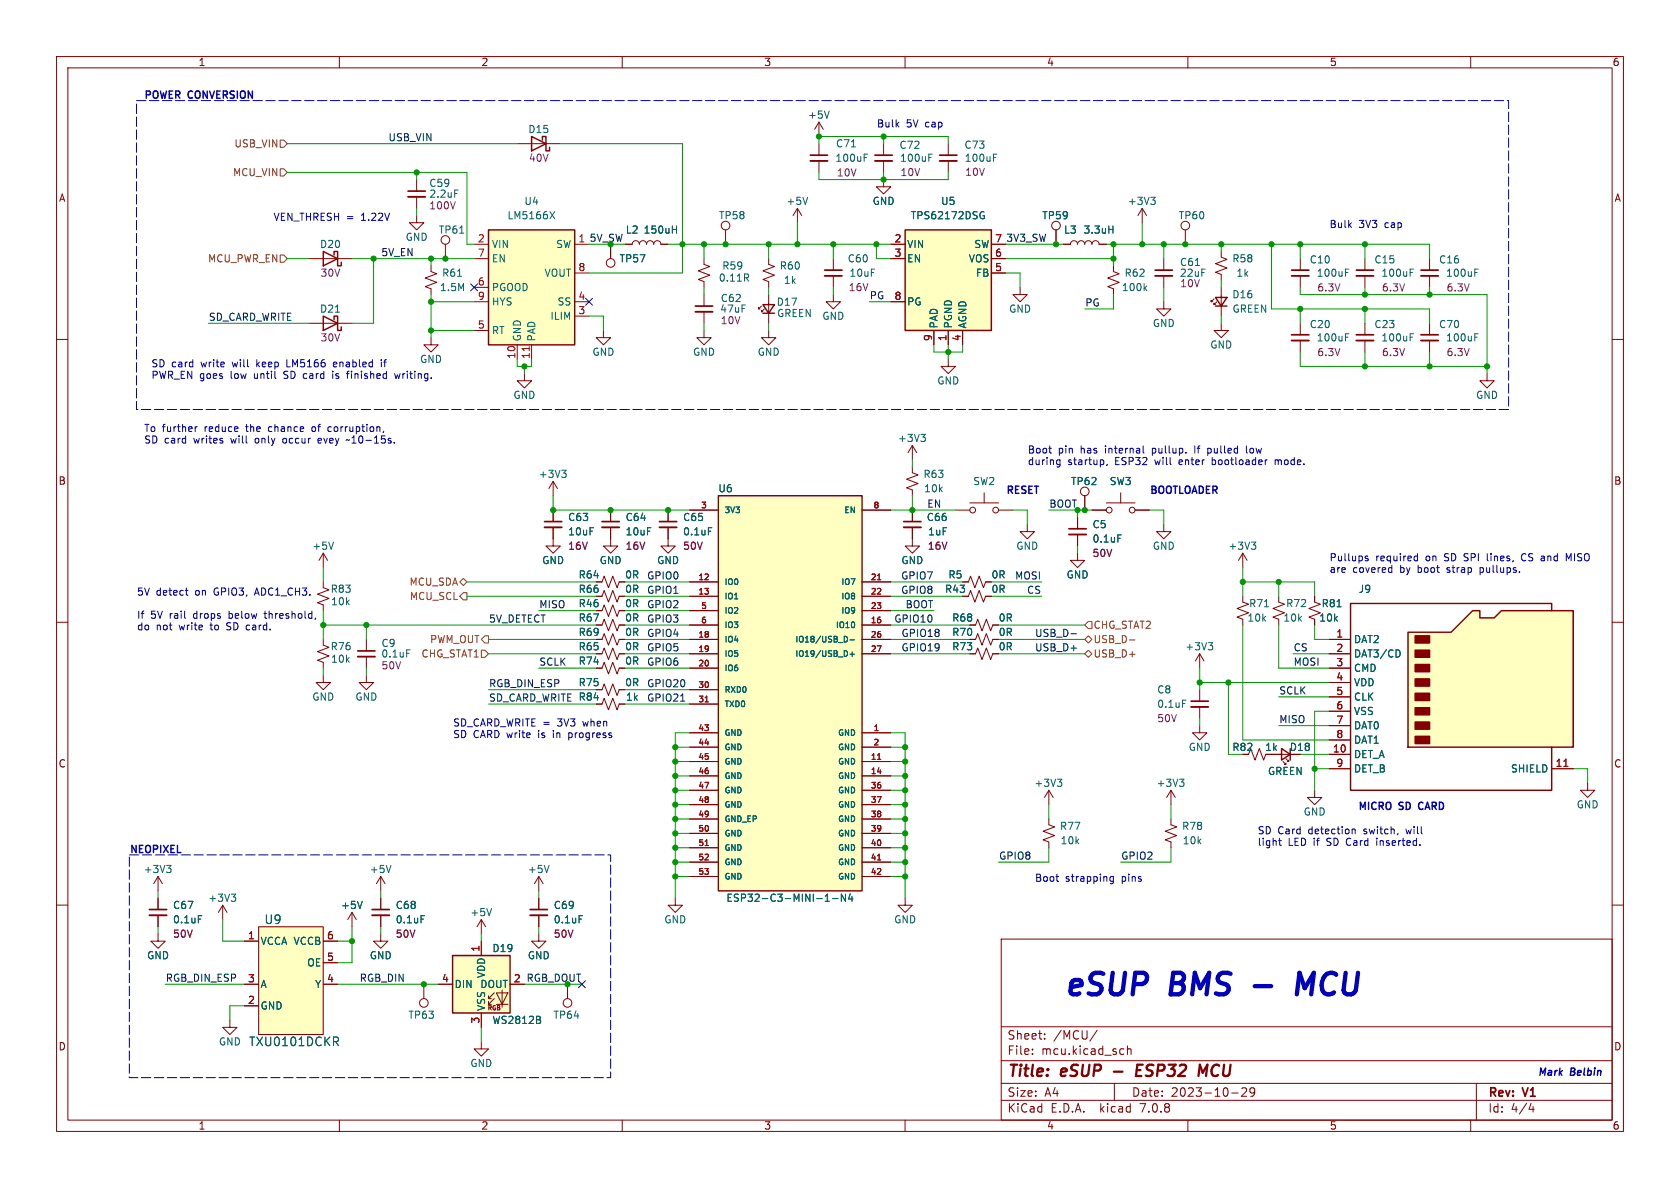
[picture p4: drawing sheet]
<svg xmlns="http://www.w3.org/2000/svg" width="297mm" height="210mm" viewBox="0 0 297 210" stroke-linecap="round" stroke-linejoin="round" font-family="sans-serif">
<g fill="none" stroke="#840000" stroke-width=".18">
<path d="M10 10h277v190h-277zM12 12h273v186h-273zM60 10v2M110 10v2M160 10v2M210 10v2M260 10v2M73.7 38.1v1.3h1.2l-1.2 1.2-1.3-1.2h1.3M73.7 31.8v2M73.7 34.8v2M91.4 25.4h7.7M144.8 25.4v2"/>
<path d="M144.8 28.4v2.1M156.2 31.8v1.2h1.3l-1.3 1.3-1.3-1.3h1.3M156.2 25.4v2M156.2 28.4v2.1M201.9 36.8l-.7 1.3M201.9 36.8v2.6M201.9 36.8l.8 1.3M10 60h2M54.6 45.7h7.6M54.6 57.2h7.6M76.2 59.7v1.3h1.3l-1.3 1.2-1.3-1.2h1.3M76.2 47v1l1 .4-2 .7 2 .8-2 .8 1 .4v1"/>
<path d="M78.7 43.2v2.5M83.8 43.2h2.6M83.8 53.3h2.6M83.8 58.4h2.6M83.8 50.8h2.6M83.8 45.7h2.6M101.6 43.2h2.5M101.6 55.9h2.5M101.6 53.3h2.5M101.6 48.3h2.5M106.7 58.4v1.3h1.2l-1.2 1.3-1.3-1.3h1.3M107.9 43.2v2.5"/>
<path d="M110.5 43.2h1.3a.64 .64 0 0 1 .6-.7 .64 .64 0 0 1 .6 .7 .64 .64 0 0 1 .7-.7 .64 .64 0 0 1 .6 .7 .64 .64 0 0 1 .6-.7 .64 .64 0 0 1 .7 .7 .64 .64 0 0 1 .6-.7 .64 .64 0 0 1 .6 .7h1.3M147.3 45.7v2.1M147.3 48.8v2M157.5 43.2h2.5M157.5 53.3h2.5M157.5 45.7h2.5M165.1 58.4v2.6M167.6 58.4v2.6M170.2 58.4v2.6M175.3 43.2h2.5M175.3 45.7h2.5M175.3 48.3h2.5"/>
<path d="M180.3 50.8v1.3h1.3l-1.3 1.2-1.2-1.2h1.2M186.7 40.6v2.6M196.8 47v1l1.1 .4-2.1 .7 2.1 .8-2.1 .8 1 .4v1M205.7 53.3v1.3h1.3l-1.3 1.3-1.2-1.3h1.2M205.7 45.7v2.1M205.7 48.8v2M209.5 40.6v2.6M214.6 52.8l-.5 .5v-.2v.2h.3M215.1 53.3l-.5 .5v-.2v.2h.3M215.9 57.2v1.2h1.3l-1.3 1.3-1.3-1.3h1.3M215.9 44.5v1l1 .3-2 .8 2 .8-2 .7 1 .4v1M215.9 50.8v5.1"/>
<path d="M229.9 45.7v2.1M229.9 48.8v2M229.9 57.2v2M241.3 45.7v2.1M241.3 48.8v2M241.3 57.2v2M252.7 45.7v2.1M252.7 48.8v2M252.7 57.2v2M285 60h2M91.4 61v2.5M92.7 66v1.3h1.3l-1.3 1.3-1.3-1.3h1.3"/>
<path d="M94 61v2.5M161.3 78.7l-.8 1.3M161.3 78.7v2.6M161.3 78.7l.8 1.3M167.6 63.5v1.3h1.3l-1.3 1.2-1.2-1.2h1.2M229.9 60.2v2M241.3 60.2v2M252.7 60.2v2M262.9 66v1.3h1.3l-1.3 1.3-1.3-1.3h1.3M57.1 97.8v2.5M57.1 97.8l-.7 1.3M57.1 97.8l.8 1.3"/>
<path d="M97.8 93.2v3.3h1.3l-1.3 1.3-1.3-1.3h1.3M97.8 85.1l-.8 1.3M97.8 85.1v2.5M97.8 90.2v2M97.8 85.1l.8 1.3M107.9 93.2v3.3h1.3l-1.3 1.3-1.2-1.3h1.2M107.9 90.2v2M118.1 93.2v3.3h1.3l-1.3 1.3-1.3-1.3h1.3M118.1 90.2v2M121.9 90.2h5.1M152.4 90.2h5.1M161.3 82.6v1l1 .3-2 .8 2 .8-2 .7 1 .4v1"/>
<path d="M161.3 93.2v3.3h1.3l-1.3 1.3-1.3-1.3h1.3M161.3 90.2v2M168.9 90.2h2.5M171.4 88.9h5.1M174 87.1v1.8M176.5 90.2h2.6M181.6 92.7v1.3h1.3l-1.3 1.3-1.3-1.3h1.3M190.5 97.8v1.3h1.3l-1.3 1.2-1.3-1.2h1.3M190.5 91.4v2.1M190.5 94.5v2M191.8 87.6v2.6M193 90.2h2.6"/>
<path d="M195.6 88.9h5.1M198.1 87.1v1.8M200.7 90.2h2.5M205.7 92.7v1.3h1.3l-1.3 1.3-1.2-1.3h1.2M219.7 97.8l-.8 1.3M219.7 97.8v2.5M219.7 97.8l.8 1.3M10 110h2M57.1 102.9v1l1.1 .4-2.1 .7 2.1 .8-2.1 .8 1 .3v1.1M57.1 119.4v1.3h1.3l-1.3 1.2-1.2-1.2h1.2M57.1 113v1l1.1 .4-2.1 .8 2.1 .8-2.1 .7 1 .4v1M64.8 119.4v1.3h1.2l-1.2 1.2-1.3-1.2h1.3"/>
<path d="M64.8 113v2.1M64.8 116.1v2M105.4 113h1l.4-1 .8 2 .7-2 .8 2 .4-1h1M105.4 118.1h1l.4-1 .8 2 .7-2 .8 2 .4-1h1M105.4 115.6h1l.4-1 .8 2 .7-2 .8 2 .4-1h1M105.4 108h1l.4-1.1 .8 2.1 .7-2.1 .8 2.1 .4-1h1M105.4 110.5h1l.4-1 .8 2 .7-2 .8 2 .4-1h1M105.4 102.9h1l.4-1 .8 2 .7-2 .8 2 .4-1h1M105.4 105.4h1l.4-1 .8 2 .7-2 .8 2 .4-1h1M121.9 113h5.1M121.9 118.1h5.1M121.9 115.6h5.1"/>
<path d="M121.9 108h5.1M121.9 110.5h5.1M121.9 102.9h5.1M121.9 105.4h5.1M152.4 113h5.1M152.4 115.6h5.1M152.4 108h5.1M152.4 110.5h5.1M152.4 102.9h5.1M152.4 105.4h5.1M170.2 102.9h1l.4-1 .7 2 .8-2 .8 2 .3-1h1.1M170.2 105.4h1l.4-1 .7 2 .8-2 .8 2 .3-1h1.1"/>
<path d="M171.4 110.5h1.1l.3-1 .8 2 .8-2 .7 2 .4-1h1M171.4 113h1.1l.3-1 .8 2 .8-2 .7 2 .4-1h1M171.4 115.6h1.1l.3-1 .8 2 .8-2 .7 2 .4-1h1M212.1 115.6l-.8 1.2M212.1 115.6v2.5M212.1 115.6l.8 1.2M219.7 105.4v1l1 .4-2 .8 2 .7-2 .8 1 .4v1M226.1 105.4v1l1 .4-2.1 .8 2.1 .7-2.1 .8 1.1 .4v1M285 110h2M105.4 124.5h1l.4-1.1 .8 2.1 .7-2.1 .8 2.1 .4-1h1M105.4 121.9h1l.4-1 .8 2 .7-2 .8 2 .4-1h1M121.9 124.5h5.1"/>
<path d="M121.9 121.9h5.1M121.9 129.5h5.1M121.9 134.6h5.1M121.9 137.2h5.1M121.9 132.1h5.1M121.9 139.7h5.1M152.4 129.5h5.1M152.4 134.6h5.1M152.4 137.2h5.1M152.4 132.1h5.1M152.4 139.7h5.1M212.1 121.9v2.1"/>
<path d="M212.1 125v2M224.8 133.4h3.3M226.8 134.6l.5 .5h-.2h.2v-.2M227.3 134.1l.5 .5h-.2h.2v-.2M232.4 139.7v1.3h1.3l-1.3 1.2-1.3-1.2h1.3M280.7 138.4v1.3h1.2l-1.2 1.3-1.3-1.3h1.3M10 160h2M27.9 154.9l-.7 1.3M27.9 154.9v2.6M27.9 158.8v2M27.9 154.9l.8 1.3M67.3 154.9v2.6"/>
<path d="M67.3 158.8v2M67.3 154.9l-.8 1.3M67.3 154.9l.8 1.3M95.2 154.9l-.7 1.3M95.2 154.9v2.6M95.2 158.8v2M95.2 154.9l.8 1.3M119.4 158.8v1.2h1.2l-1.2 1.3-1.3-1.3h1.3M121.9 142.2h5.1M121.9 144.8h5.1M121.9 147.3h5.1M121.9 149.9h5.1"/>
<path d="M121.9 152.4h5.1M121.9 154.9h5.1M152.4 142.2h5.1M152.4 144.8h5.1M152.4 147.3h5.1M152.4 149.9h5.1M152.4 152.4h5.1M152.4 154.9h5.1M285 160h2M27.9 165.1v1.3h1.3l-1.3 1.2-1.2-1.2h1.2M27.9 161.8v2M39.4 160l-.8 1.3"/>
<path d="M39.4 160v2.6M39.4 160l.7 1.3M43.2 166.4h2.5M43.2 177.8h2.5M43.2 174h2.5M45.7 163.8h11.4v19.1h-11.4zM57.1 166.4h2.6M57.1 174h2.6M57.1 170.2h2.6M62.2 161.3l-.7 1.3M62.2 161.3v2.5M62.2 161.3l.8 1.3"/>
<path d="M67.3 165.1v1.3h1.3l-1.3 1.2-1.3-1.2h1.3M67.3 161.8v2M74.9 174v2.5M77.5 174h2.5M85.1 162.6l-.8 1.2M85.1 162.6v2.5M85.1 166.4v2.5M85.1 179.1v2.5M85.1 162.6l.8 1.2M86.4 177.5h.5M86.4 176.5h.5M87.4 176.5l-1 1v-.5"/>
<path d="M87.4 175.5l-1 1v-.5M87.8 175.5h2l-1 2zM87.8 177.5h2M88.8 175v3.1M90.2 174h2.5M95.2 165.1v1.3h1.3l-1.3 1.2-1.2-1.2h1.2M95.2 161.8v2M100.3 174v2.5M177 166h108v32h-108zM40.6 180.3v1.3h1.3l-1.3 1.3-1.2-1.3h1.2M60 198v2M85.1 184.2v1.2h1.3l-1.3 1.3-1.3-1.3h1.3"/>
<path d="M110 198v2M160 198v2M177 194.5h108M177 191.5h108M177 187.5h108M177 181.5h108M182.5 186.3v.1M182.5 185.5v.1M184.7 183.6v.1M184.7 182.8v.1M194 182.1l-1.3 2M197 191.5v3"/>
<path d="M198.2 185.4l.5 .1M198.7 186.3l-.5 .1M199.3 185.5l.2-.1 .4 .1 .1 .9M199.3 184.9v1.5M210 198v2M217.7 193.2h1.2M219.5 192.4l.6-.1 .2 .1 .1 .3-.9 1.1h.9M221.8 192.9l-.3 .3h-.3l-.2-.3 .1-.5 .4-.1 .2 .1a.99 .99 0 0 1-.3 1.4h-.3M260 198v2M261 191.5v6.5M270.7 195l-.4 1.1h.9M271 195.6v1"/>
<circle cx="186.7" cy="39.9" r=".76"/>
<circle cx="209.5" cy="39.9" r=".76"/>
<circle cx="78.7" cy="42.4" r=".76"/>
<circle cx="107.9" cy="46.5" r=".76"/>
<circle cx="172" cy="90.2" r=".51"/>
<circle cx="176" cy="90.2" r=".51"/>
<circle cx="191.8" cy="86.9" r=".76"/>
<circle cx="196.1" cy="90.2" r=".51"/>
<circle cx="200.2" cy="90.2" r=".51"/>
<circle cx="74.9" cy="177.3" r=".76"/>
<circle cx="100.3" cy="177.3" r=".76"/>
</g>
<path d="M196.9 189.4h1.5M201 189.2h.6M202 188.2h-.9l-.3 2h1M212.1 188.2l.5 1.4 .9-1.4-.3 2" fill="none" stroke="#840000" stroke-width=".4"/>
<g fill="none" stroke="#006464" stroke-width=".18">
<path d="M80.4 33.6h.6M97.2 37.4l.9 1.3M98.1 37.4l-.9 1.3M119.6 39.9v1.3M150.5 26h.7M152.8 27.9h.4M152.8 27.2h.6M164.2 27.9h.4M164.2 27.2h.6M173.5 37.5h.5M173.8 38.1h.2v.5l-.2 .1-.3-.1M203.4 34.9h.8l-.4 .5"/>
<path d="M204 35.4l.2 .2v.3l-.2 .2M59.3 55.2h.7M80.9 48.8h.7M81.3 41.2h.7M118.9 40.6h.7M202.4 50.9l.3 .5M202.7 50.5l-.4 .5M211.3 46.9h.8M237.9 48.2h.4M237.9 47.6h.6M237.9 59.6h.4M237.9 59h.6"/>
<path d="M249.3 48.2h.4M249.3 47.6h.6M249.3 59.6h.4M249.3 59h.6M260.7 48.2h.4M260.7 47.6h.6M260.7 59.6h.4M260.7 59h.6M162.8 76.8h.8l-.4 .5M163.3 77.3l.3 .2v.3l-.3 .2M59 95.8l-.5 1.3M99.3 83.1h.8l-.4 .5"/>
<path d="M99.8 83.6l.3 .3v.3l-.3 .2M125.2 93.3h.6M197.6 94.6h.6M221.2 95.8h.8l-.4 .5M221.8 96.3l.2 .3v.3l-.2 .2M71.9 114.9h.6M149.5 112.5a.55 .55 0 0 1 .3 .5 .55 .55 0 0 1-.3 .5M150.3 113.1h.7M150.3 115.6h.7M150.7 115.3v.7M213.6 113.6h.8l-.4 .5M214.1 114.1l.3 .2v.3l-.3 .3"/>
<path d="M223.5 107.3h.8M209.1 123.8h.6M29.5 153h.7l-.4 .5M30 153.5l.2 .2v.3l-.2 .2M40.9 158.1h.8l-.5 .4M41.4 158.5l.3 .3v.3l-.3 .2M64 159.3l-.4 1.3M69.1 153l-.4 1.2M97.1 153l-.5 1.2M145.9 159.3h.7M145.9 158.4l.4-.3v1.2M147.2 158.8h.9"/>
<path d="M149.5 158.1v1.2l-.8-1.2v1.2M150.3 158l-.3 .9h.8M150.6 158.5v.8M35.1 161.9h.6M74.4 161.9h.6M86.9 160.6l-.4 1.3M95.5 179.8v.3M102.4 161.9h.6M59.3 184.1l.5 .7M59.5 183.3l.3 .3v.4l-.3 .1M95.5 180.3l.1 .2-.1 .4"/>
</g>
<g fill="none" stroke="#840000" stroke-width=".33">
<path d="M72.1 34.8h3.1M143.3 28.4h3M154.7 28.4h3M145.8 48.8h3M204.2 48.8h3.1M228.3 48.8h3.1M239.8 48.8h3M251.2 48.8h3.1M228.3 60.2h3.1M239.8 60.2h3M251.2 60.2h3.1M96.3 93.2h3"/>
<path d="M106.4 93.2h3.1M116.6 93.2h3M159.8 93.2h3M189 94.5h3M63.2 116.1h3.1M210.6 125h3M26.4 161.8h3.1M65.8 161.8h3M93.7 161.8h3.1"/>
</g>
<g fill="none" stroke="#840000" stroke-width=".3">
<path d="M72.1 33.8h3.1M143.3 27.4h3M154.7 27.4h3M145.8 47.8h3M204.2 47.8h3.1M228.3 47.8h3.1M228.3 59.2h3.1M239.8 47.8h3M239.8 59.2h3M251.2 47.8h3.1M251.2 59.2h3.1M96.3 92.2h3"/>
<path d="M106.4 92.2h3.1M116.6 92.2h3M159.8 92.2h3M189 93.5h3M63.2 115.1h3.1M210.6 124h3M26.4 160.8h3.1M65.8 160.8h3M93.7 160.8h3.1"/>
</g>
<g fill="#ffffc2" stroke="#ffffc2" stroke-width=".18">
<path d="M45.7 163.8h11.4v19.1h-11.4z"/>
<path d="M86.4 40.6h15.2v20.4h-15.2z"/>
<path d="M127 87.6h25.4v69.9h-25.4z"/>
<path d="M80 168.9h10.2v10.2h-10.2z"/>
<path d="M160 40.6h15.3v17.8h-15.3z"/>
</g>
<g fill="none" stroke="#840000" stroke-width=".25">
<path d="M94 24.1l2.5 1.3-2.5 1.3zM95.9 24.8v-.7h.6v2.6h.7v-.7M57.1 44.5l2.6 1.2-2.6 1.3zM57.1 55.9l2.6 1.3-2.6 1.2zM59.1 45.1v-.6h.6v2.5h.6v-.6M59.1 56.5v-.6h.6v2.5h.6v-.6M86.4 40.6h15.2v20.4h-15.2zM160 40.6h15.3v17.8h-15.3zM214.9 52.6h2l-1 1.5zM214.9 54.1h2M127 87.6h25.4v69.9h-25.4zM226.6 132.3l1.5 1.1-1.5 1z"/>
<path d="M228.1 132.3v2.1M80 168.9h10.2v10.2h-10.2z"/>
</g>
<path d="M93.6 61.3v.7M155.1 102.5h.6M124.7 124.1h.5M155.1 134.2h.6M124.7 149.5h.5M155.1 152h.6" fill="none" stroke="#a90000" stroke-width=".18"/>
<path d="M248.9 111.8h7.6l3.8-3.8h1.3v1.2h2.6l1.2-1.2h12.7v24.1h-29.2z" fill="#ffffc2"/>
<g fill="#840000" stroke="#840000" stroke-width=".25">
<path d="M250.2 130.2h2.5v1.2h-2.5z"/>
<path d="M250.2 127.6h2.5v1.3h-2.5z"/>
<path d="M250.2 125.1h2.5v1.3h-2.5z"/>
<path d="M250.2 122.6h2.5v1.2h-2.5z"/>
<path d="M250.2 120h2.5v1.3h-2.5z"/>
<path d="M250.2 117.5h2.5v1.2h-2.5z"/>
<path d="M250.2 114.9h2.5v1.3h-2.5z"/>
<path d="M250.2 112.4h2.5v1.3h-2.5z"/>
</g>
<path d="M134.9 53.8h2l-1 1.6zM134.9 55.4h2M248.9 111.8h7.6l3.8-3.8h1.3v1.2h2.6l1.2-1.2h12.7v24.1h-29.2zM274.3 108v-1.3h-35.5v33h35.5v-7.6" fill="none" stroke="#840000" stroke-width=".25"/>
<g fill="none" stroke="#840000" stroke-width=".18">
<path d="M141 36.8l-.8 1.3M141 36.8v2.6M141 36.8l.7 1.3M144.8 21.6l-.8 1.3M144.8 21.6v2.5M144.8 21.6l.7 1.3M167.6 25.4v2M167.6 28.4v2.1M107.9 43.2v2.5M110.5 43.2h1.3M116.8 43.2h1.3M124.5 58.4v1.3h1.2l-1.2 1.3-1.3-1.3h1.3"/>
<path d="M124.5 45.7v1l1 .4-2.1 .8 2.1 .7-2.1 .8 1.1 .4v1M124.5 52.1v2M124.5 55.1v2.1M128.3 40.6v2.6M134.6 54.1l-.5 .5v-.2v.2h.3M135.1 54.6l-.5 .5v-.2v.2h.3M135.9 45.7v1l1 .4-2 .8 2 .7-2 .8 1 .4v1M135.9 58.4v1.3h1.3l-1.3 1.3-1.3-1.3h1.3M135.9 52.1v5.1M147.3 52.1v1.2h1.3l-1.3 1.3-1.3-1.3h1.3M157.5 43.2h2.5M157.5 45.7h2.5"/>
<path d="M157.5 53.3h2.5M165.1 58.4v2.6M167.6 58.4v2.6M170.2 58.4v2.6M175.3 43.2h2.5M175.3 45.7h2.5M175.3 48.3h2.5M186.7 40.6v2.6M188 43.2h1.2a.64 .64 0 0 1 .7-.7 .64 .64 0 0 1 .6 .7 .64 .64 0 0 1 .6-.7 .64 .64 0 0 1 .7 .7 .64 .64 0 0 1 .6-.7 .64 .64 0 0 1 .6 .7 .64 .64 0 0 1 .7-.7 .64 .64 0 0 1 .6 .7h1.3M97.8 90.2v2M97.8 93.2v2.1M107.9 90.2v2"/>
<path d="M107.9 93.2v2.1M118.1 90.2v2M118.1 93.2v2.1M121.9 90.2h5.1M152.4 90.2h5.1M161.3 90.2v2M161.3 93.2v2.1M190.5 91.4v2.1M190.5 94.5v2M191.8 87.6v2.6M193 90.2h2.6M200.7 90.2h2.5"/>
<path d="M105.4 113h1M105.4 115.6h1M105.4 118.1h1M105.4 108h1M105.4 110.5h1M105.4 102.9h1M105.4 105.4h1M109.5 113h1M109.5 115.6h1M109.5 118.1h1M109.5 108h1M109.5 110.5h1"/>
<path d="M109.5 102.9h1M109.5 105.4h1M121.9 113h5.1M121.9 115.6h5.1M121.9 118.1h5.1M121.9 108h5.1M121.9 110.5h5.1M121.9 102.9h5.1M121.9 105.4h5.1M152.4 113h5.1M152.4 115.6h5.1M152.4 108h5.1"/>
<path d="M152.4 110.5h5.1M152.4 102.9h5.1M152.4 105.4h5.1M170.2 102.9h1M170.2 105.4h1M171.4 113h1.1M171.4 115.6h1.1M171.4 110.5h1.1M174.2 102.9h1.1M174.2 105.4h1.1M175.5 113h1M175.5 115.6h1"/>
<path d="M175.5 110.5h1M232.4 105.4v1l1 .4-2 .8 2 .7-2 .8 1 .4v1M234.9 113h3.9M234.9 115.6h3.9M234.9 118.1h3.9M105.4 124.5h1M105.4 121.9h1M109.5 124.5h1M109.5 121.9h1M121.9 124.5h5.1M121.9 121.9h5.1M121.9 129.5h5.1"/>
<path d="M121.9 134.6h5.1M121.9 137.2h5.1M121.9 132.1h5.1M121.9 139.7h5.1M152.4 129.5h5.1M152.4 134.6h5.1M152.4 137.2h5.1M152.4 132.1h5.1M152.4 139.7h5.1M185.4 139.7v2.5M185.4 139.7l-.7 1.3M185.4 139.7l.8 1.3"/>
<path d="M207 139.7v2.5M207 139.7l-.8 1.3M207 139.7l.8 1.3M212.1 128.3v1.2h1.3l-1.3 1.3-1.3-1.3h1.3M220.7 133.4l.4-1.1 .8 2.1 .7-2.1 .8 2.1 .4-1M224.8 133.4h1.8M234.9 133.4h3.9M234.9 135.9h3.9M234.9 120.7h3.9M234.9 123.2h3.9M234.9 125.7h3.9M234.9 128.3h3.9"/>
<path d="M234.9 130.8h3.9M274.3 135.9h3.8M27.9 158.8v2M67.3 158.8v2M95.2 158.8v2M121.9 142.2h5.1M121.9 144.8h5.1M121.9 147.3h5.1M121.9 149.9h5.1M121.9 152.4h5.1M121.9 154.9h5.1M152.4 142.2h5.1"/>
<path d="M152.4 144.8h5.1M152.4 147.3h5.1M152.4 149.9h5.1M152.4 152.4h5.1M152.4 154.9h5.1M160 158.8v1.2h1.3l-1.3 1.3-1.3-1.3h1.3M185.4 144.8v1l1 .4-2 .7 2 .8-2 .8 1 .3v1.1M207 144.8v1l1 .4-2 .7 2 .8-2 .8 1 .3v1.1M27.9 161.8v2M43.2 166.4h2.5M43.2 177.8h2.5M43.2 174h2.5"/>
<path d="M57.1 166.4h2.6M57.1 174h2.6M57.1 170.2h2.6M67.3 161.8v2M77.5 174h2.5M85.1 166.4v2.5M85.1 179.1v2.5M90.2 174h2.5M95.2 161.8v2"/>
<circle cx="128.3" cy="39.9" r=".76"/>
</g>
<path d="M155.1 102.5h.6M124.7 124.1h.5M155.1 134.2h.6M276.5 135.5h.7M124.7 149.5h.5M155.1 152h.6" fill="none" stroke="#a90000" stroke-width=".18"/>
<g fill="none" stroke="#006464" stroke-width=".18">
<path d="M146.6 19.6l-.4 1.3M119.6 39.9v1.3M142.8 34.9l-.4 1.2M173.5 37.5h.5M173.8 38.1h.2v.5l-.2 .1-.3-.1M175.6 27.9h.5M175.6 27.2h.6M196.8 39.9v1.3M118.9 40.6h.7M131.9 49.1l.4 .6M132.2 48.5l.1 .2-.1 .3M196 40.6h.8"/>
<path d="M125.2 93.3h.6M197.6 94.6h.6M149.5 112.5a.55 .55 0 0 1 .3 .5 .55 .55 0 0 1-.3 .5M150.3 113.1h.7M150.3 115.6h.7M150.7 115.3v.7M236.4 107.3h.7M247.3 114.9l.2 .5-.2 .7M186.9 137.7h.8l-.4 .5M187.5 138.2l.2 .3v.3l-.2 .2M208.5 137.7h.8l-.4 .5M209.1 138.2l.2 .3v.3l-.2 .2"/>
<path d="M64 159.3l-.4 1.3M145.9 159.3h.7M145.9 158.4l.4-.3v1.2M147.2 158.8h.9M149.5 158.1v1.2l-.8-1.2v1.2M150.3 158l-.3 .9h.8M150.6 158.5v.8M35.1 161.9h.6M74.4 161.9h.6M95.5 179.8v.3M102.4 161.9h.6M59.3 184.1l.5 .7"/>
<path d="M59.5 183.3l.3 .3v.4l-.3 .1M95.5 180.3l.1 .2-.1 .4"/>
</g>
<path d="M166.1 28.4h3.1M122.9 55.1h3.1" fill="none" stroke="#840000" stroke-width=".33"/>
<path d="M166.1 27.4h3.1M122.9 54.1h3.1" fill="none" stroke="#840000" stroke-width=".3"/>
<path d="M49.5 29.8h.7l.6 .7-.6 .6h-.7zM49.5 24.8h.7l.6 .6-.6 .6h-.7zM49.5 45.1h.7l.6 .6-.6 .7h-.7zM81.3 102.9l.6-.7 .6 .7-.6 .6zM81.9 104.8h.6v1.2h-.6l-.6-.6zM85.1 114.9h.6l.7 .7-.7 .6h-.6zM85.7 112.4h.7v1.3h-.7l-.6-.7zM191.8 113l.6-.6 .6 .6-.6 .7zM191.8 115.6l.6-.7 .6 .7-.6 .6zM192.4 109.9h.6v1.2h-.6l-.6-.6zM199.7 113.1h.9" fill="none" stroke="#725600" stroke-width=".18"/>
<path d="M189.3 112h1M120.3 123.9h.8" fill="none" stroke="#0f0f0f" stroke-width=".18"/>
<g fill="none" stroke="#0000c2" stroke-width=".18">
<path d="M34.5 75.4v.9M34.9 75.4l-.4 .3M50.1 77.5l-.1 .2 .1 .6M50.7 63.6v1.3h.6M55.3 75.5l-.2 .2 .2 .5M56.6 77.5h-.2l-.2 .2 .1 .6h.3M56.8 77.8l-.6 .1M58.5 75.4h-.3l-.2 .3v.5l.5 .1M58.8 65.6v.1M58.8 66v.9M59.4 64h-.3l-.2 .2 .1 .6 .4 .1M59.5 64.3l-.6 .1"/>
<path d="M61.2 66h.5M61.4 77.7l.2 .1 .2-.1M61.6 65.6l-.2 .2M67.4 63.6v.1M67.4 64v.9M67.8 64h.5M67.8 76.2l-.1 .3M69.8 66l.2 .9 .3-.6 .2 .6 .2-.9M185.4 79.2h.5M202.1 78.8v1.1l.2 .2M211.2 78.8v1.3M213.5 79.2v1.3"/>
<path d="M213.9 79.2l-.4 .1M220.4 78.8v1.1l.1 .2M185.8 80.1h.1M187 81.3l.4 .1M187.4 81.3v1l-.1 .2-.3 .1M187.4 82.1h-.4M195.1 81.4v.6M195.7 82.1l-.1 .2M213.5 80l.4 .1M214.3 80.9v1.2M214.3 82.1h.1M214.4 81.3l-.1 .1"/>
<path d="M224 81.3l-.2 .1M225.4 81.3v.8M225.8 81.3l-.4 .1M241.8 98.4l-.3-.1-.2 .2 .1 .2 .4 .1v.3h-.5M246.1 99.9v1.3M250.1 99.1h.5M250.1 98.4h.5M250.6 97.9v1.2M262.9 97.9v1.1l.2 .1M269.4 97.9a.68 .68 0 0 0-.4 .6 .68 .68 0 0 0 .4 .6M276.9 97.9l.4 .9 .4-.9M32.8 104.4h.4"/>
<path d="M32.9 105l.3 .2M46.7 108.5h.5M46.8 108l.1 1.2M55.8 109.2l-.1 .3M245.9 100.3l.2 .1M246.1 101.1l-.2 .1M261.7 100.3v1.3M261.7 101.1l.1 .1M261.8 100.3l-.1 .1M100.6 129.5v1.3M100.6 130.3l.1 .1M100.7 129.5l-.1 .1"/>
<path d="M186.7 154.9h.5M187 155.8h.2M196.8 155l-.3-.1-.3 .3 .1 .5h.5M196.8 154.9v1.1l-.2 .2h-.3M226 148.6h.5M226.2 148.2v1.1l.3 .1M239.1 146.6h.4l.1 .8M243.4 148.6v.8"/>
</g>
<path d="M221.8 174.3h2.9M232.3 172l-1.6 2.7-1-2.7-.4 3.8" fill="none" stroke="#0000c2" stroke-width=".76"/>
<path d="M250.9 142l-.1 .4 .1 .5" fill="none" stroke="#0000c2" stroke-width=".25"/>
<path d="M24.1 17.8h242.6v54.6h-242.6v-54.6M22.9 151.1h85v39.4h-85v-39.4" fill="none" stroke="#0000c2" stroke-width=".18" stroke-dasharray="1.7 .6"/>
<g fill="none" stroke="#009600" stroke-width=".18">
<path d="M50.8 30.5h31.7v12.7h1.3M50.8 25.4h40.6M73.7 30.5v1.3M73.7 36.8v1.3M99.1 25.4h21.5v22.9h-16.5M141 39.4v3.8M144.8 25.4v-1.3h22.8v1.3M144.8 30.5v1.3h22.8v-1.3M156.2 24.1v1.3M156.2 30.5v1.3M201.9 39.4v3.8M36.8 57.2h17.8"/>
<path d="M50.8 45.7h3.8M62.2 45.7h21.6M66 45.7v11.5h-3.8M76.2 45.7v1.3M76.2 52.1v7.6M76.2 53.3h7.6M76.2 58.4h7.6M104.1 43.2h3.8M104.1 55.9h2.6v2.5M118.1 43.2h39.4M124.5 43.2v2.5M124.5 50.8v1.3"/>
<path d="M124.5 57.2v1.2M135.9 43.2v2.5M135.9 50.8v1.3M135.9 57.2v1.2M147.3 43.2v2.5M147.3 50.8v1.3M153.7 53.3h3.8M154.9 43.2v2.5h2.6M177.8 43.2h10.2M177.8 48.3h2.5v2.5M177.8 45.7h19M195.6 43.2h57.1v2.5"/>
<path d="M196.8 52.1v2.5h-5M196.8 43.2v3.8M205.7 43.2v2.5M205.7 50.8v2.5M215.9 43.2v1.3M215.9 49.5v1.3M215.9 55.9v1.3M224.8 43.2v11.4h27.9v2.6M229.9 43.2v2.5M229.9 50.8v1.3h33v13.9M229.9 54.6v2.6M241.3 43.2v2.5"/>
<path d="M241.3 50.8v1.3M241.3 54.6v2.6M252.7 50.8v1.3M91.4 63.5v1.3h2.6v-1.3M92.7 64.8v1.2M165.1 61v1.2h5.1v-1.2M167.6 61v2.5M229.9 62.2v2.6h33M241.3 62.2v2.6M252.7 62.2v2.6M97.8 87.6v2.6h24.1M157.5 90.2h11.4"/>
<path d="M161.3 81.3v1.3M161.3 87.6v2.6M179.1 90.2h2.5v2.5M185.4 90.2h7.6M190.5 90.2v1.2M190.5 96.5v1.3M203.2 90.2h2.5v2.5M57.1 100.3v2.6M57.1 108v5M57.1 118.1v1.3M57.1 110.5h48.3M64.8 110.5v2.5"/>
<path d="M64.8 118.1v1.3M82.5 105.4h22.9M82.5 102.9h22.9M86.4 115.6h19M86.4 113h19M95.2 108h10.2M95.2 118.1h10.2M110.5 105.4h11.4M110.5 108h11.4M110.5 102.9h11.4M110.5 115.6h11.4M110.5 110.5h11.4"/>
<path d="M110.5 113h11.4M110.5 118.1h11.4M157.5 105.4h12.7M157.5 108h7.6M157.5 102.9h12.7M157.5 115.6h13.9M157.5 110.5h13.9M157.5 113h13.9M175.3 105.4h8.8M175.3 102.9h8.8M176.5 115.6h15.3M176.5 110.5h15.3"/>
<path d="M176.5 113h15.3M212.1 118.1v3.8M219.7 102.9h12.7v2.5M219.7 110.5v20.3h15.2M219.7 100.3v5.1M226.1 110.5v7.6h8.8M226.1 102.9v2.5M228.6 115.6h6.3M232.4 110.5v2.5h2.5M86.4 121.9h19M86.4 124.5h19M110.5 121.9h11.4"/>
<path d="M110.5 124.5h11.4M119.4 139.7h2.5M119.4 137.2h2.5M119.4 134.6h2.5M119.4 132.1h2.5M121.9 129.5h-2.5v29.3M157.5 139.7h2.5M157.5 137.2h2.5M157.5 134.6h2.5M157.5 129.5h2.5v29.3M157.5 132.1h2.5M212.1 127v1.3"/>
<path d="M212.1 120.7h22.8M217.2 120.7v12.7h2.5M226.1 123.2h8.8M226.1 128.3h8.8M229.9 133.4h5M232.4 135.9h2.5M234.9 125.7h-2.5v14M278.1 135.9h2.6v2.5M27.9 157.5v1.3M67.3 157.5v1.3M95.2 157.5v1.3M119.4 142.2h2.5"/>
<path d="M119.4 149.9h2.5M119.4 144.8h2.5M119.4 147.3h2.5M119.4 152.4h2.5M119.4 154.9h2.5M157.5 142.2h2.5M157.5 149.9h2.5M157.5 144.8h2.5M157.5 147.3h2.5M157.5 152.4h2.5M157.5 154.9h2.5M185.4 149.9v2.5h-8.9"/>
<path d="M185.4 142.2v2.6M207 149.9v2.5h-8.9M207 142.2v2.6M27.9 163.8v1.3M29.2 174h14M39.4 162.6v3.8h3.8M43.2 177.8h-2.6v2.5M59.7 166.4h2.5M59.7 174h17.8M62.2 163.8v6.4h-2.5M67.3 163.8v1.3M85.1 165.1v1.3"/>
<path d="M92.7 174h7.6M95.2 163.8v1.3M85.1 181.6v2.6"/>
</g>
<path d="M83.2 50.2l1.2 1.2M84.4 50.2l-1.2 1.2M103.5 52.7l1.2 1.2M104.7 52.7l-1.2 1.2M102.3 173.4l1.2 1.2M103.5 173.4l-1.2 1.2" fill="none" stroke="#000084" stroke-width=".18"/>
<g fill="#009600" stroke="#009600" stroke-width=".18">
<circle cx="156.2" cy="31.8" r=".46"/>
<circle cx="144.8" cy="24.1" r=".46"/>
<circle cx="147.3" cy="43.2" r=".46"/>
<circle cx="141" cy="43.2" r=".46"/>
<circle cx="156.2" cy="24.1" r=".46"/>
<circle cx="154.9" cy="43.2" r=".46"/>
<circle cx="241.3" cy="54.6" r=".46"/>
<circle cx="229.9" cy="43.2" r=".46"/>
<circle cx="241.3" cy="43.2" r=".46"/>
<circle cx="252.7" cy="52.1" r=".46"/>
<circle cx="241.3" cy="64.8" r=".46"/>
<circle cx="241.3" cy="52.1" r=".46"/>
<circle cx="229.9" cy="54.6" r=".46"/>
<circle cx="252.7" cy="64.8" r=".46"/>
<circle cx="262.9" cy="64.8" r=".46"/>
<circle cx="190.5" cy="90.2" r=".46"/>
<circle cx="186.7" cy="43.2" r=".46"/>
<circle cx="191.8" cy="90.2" r=".46"/>
<circle cx="167.6" cy="62.2" r=".46"/>
<circle cx="196.8" cy="45.7" r=".46"/>
<circle cx="196.8" cy="43.2" r=".46"/>
<circle cx="201.9" cy="43.2" r=".46"/>
<circle cx="215.9" cy="43.2" r=".46"/>
<circle cx="224.8" cy="43.2" r=".46"/>
<circle cx="209.5" cy="43.2" r=".46"/>
<circle cx="135.9" cy="43.2" r=".46"/>
<circle cx="124.5" cy="43.2" r=".46"/>
<circle cx="128.3" cy="43.2" r=".46"/>
<circle cx="205.7" cy="43.2" r=".46"/>
<circle cx="78.7" cy="45.7" r=".46"/>
<circle cx="76.2" cy="45.7" r=".46"/>
<circle cx="120.6" cy="43.2" r=".46"/>
<circle cx="119.4" cy="132.1" r=".46"/>
<circle cx="118.1" cy="90.2" r=".46"/>
<circle cx="107.9" cy="90.2" r=".46"/>
<circle cx="57.1" cy="110.5" r=".46"/>
<circle cx="66" cy="45.7" r=".46"/>
<circle cx="73.7" cy="30.5" r=".46"/>
<circle cx="119.4" cy="144.8" r=".46"/>
<circle cx="119.4" cy="149.9" r=".46"/>
<circle cx="119.4" cy="154.9" r=".46"/>
<circle cx="119.4" cy="147.3" r=".46"/>
<circle cx="119.4" cy="134.6" r=".46"/>
<circle cx="119.4" cy="139.7" r=".46"/>
<circle cx="119.4" cy="137.2" r=".46"/>
<circle cx="119.4" cy="142.2" r=".46"/>
<circle cx="119.4" cy="152.4" r=".46"/>
<circle cx="74.9" cy="174" r=".46"/>
<circle cx="62.2" cy="166.4" r=".46"/>
<circle cx="97.8" cy="90.2" r=".46"/>
<circle cx="76.2" cy="53.3" r=".46"/>
<circle cx="76.2" cy="58.4" r=".46"/>
<circle cx="64.8" cy="110.5" r=".46"/>
<circle cx="92.7" cy="64.8" r=".46"/>
<circle cx="160" cy="134.6" r=".46"/>
<circle cx="160" cy="137.2" r=".46"/>
<circle cx="160" cy="132.1" r=".46"/>
<circle cx="161.3" cy="90.2" r=".46"/>
<circle cx="217.2" cy="120.7" r=".46"/>
<circle cx="160" cy="149.9" r=".46"/>
<circle cx="160" cy="144.8" r=".46"/>
<circle cx="160" cy="147.3" r=".46"/>
<circle cx="160" cy="142.2" r=".46"/>
<circle cx="160" cy="139.7" r=".46"/>
<circle cx="160" cy="154.9" r=".46"/>
<circle cx="160" cy="152.4" r=".46"/>
<circle cx="232.4" cy="135.9" r=".46"/>
<circle cx="212.1" cy="120.7" r=".46"/>
<circle cx="219.7" cy="102.9" r=".46"/>
<circle cx="226.1" cy="102.9" r=".46"/>
</g>
<g font-size="5.3" fill="#0000c2">
<text x="188" y="176.3">eSUP</text>
<text x="207.1" y="176.3">BMS</text>
<text x="232.4" y="176.3">MCU</text>
</g>
<g font-size="2.8" fill="#840000">
<text x="178" y="190.9">Title:</text>
<text x="187.7" y="190.9">eSUP</text>
<text x="202.5" y="190.9">ESP32</text>
<text x="214.3" y="190.9">MCU</text>
</g>
<g font-size="2.1" fill="#006464">
<text x="46.7" y="163.6">U9</text>
<text x="43.9" y="185.1">TXU0101DCKR</text>
</g>
<g font-size="2.1" fill="#840000">
<text x="178" y="184">Sheet:</text>
<text x="186.2" y="184">/MCU/</text>
<text x="178" y="186.7">File:</text>
<text x="184.1" y="186.7">mcu.kicad_sch</text>
<text x="178" y="196.9">KiCad</text>
<text x="178" y="194.1">Size:</text>
<text x="184.7" y="194.1">A4</text>
<text x="185.7" y="196.9">E.D.A.</text>
<text x="194.6" y="196.9">kicad</text>
<text x="200" y="194.1">Date:</text>
<text x="201.8" y="196.9">7.0.8</text>
<text x="207" y="194.1">2023-10-29</text>
<text x="263" y="194.3">Rev:</text>
<text x="263" y="196.9">Id:</text>
<text x="267.1" y="196.9">4/4</text>
<text x="269.4" y="194.3">V1</text>
</g>
<g font-size="1.8" fill="#840000">
<text x="35" y="11.9">1</text>
<text x="85" y="11.9">2</text>
<text x="135" y="11.9">3</text>
<text x="185" y="11.9">4</text>
<text x="235" y="11.9">5</text>
<text x="285" y="11.9">6</text>
<text x="10.3" y="35.9">A</text>
<text x="285.3" y="35.9">A</text>
<text x="10.3" y="85.9">B</text>
<text x="285.3" y="85.9">B</text>
<text x="10.3" y="135.9">C</text>
<text x="217.8" y="132.9">R82</text>
<text x="223.6" y="132.9">1k</text>
<text x="227.9" y="132.9">D18</text>
<text x="285.3" y="135.9">C</text>
<text x="10.3" y="185.9">D</text>
<text x="285.3" y="185.9">D</text>
<text x="35" y="199.9">1</text>
<text x="85" y="199.9">2</text>
<text x="135" y="199.9">3</text>
<text x="185" y="199.9">4</text>
<text x="235" y="199.9">5</text>
<text x="285" y="199.9">6</text>
</g>
<g font-size="1.8" fill="#0000c2">
<text x="25.4" y="17.5">POWER</text>
<text x="33.3" y="17.5">CONVERSION</text>
<text x="154.9" y="22.6">Bulk</text>
<text x="160.2" y="22.6">5V</text>
<text x="163.7" y="22.6">cap</text>
<text x="48.3" y="39.1">VEN_THRESH =</text>
<text x="64" y="39.1">1.22V</text>
<text x="234.9" y="40.4">Bulk</text>
<text x="240.2" y="40.4">3V3</text>
<text x="244.9" y="40.4">cap</text>
<text x="26.7" y="65">SD card</text>
<text x="35.7" y="65">write</text>
<text x="41.4" y="65">will</text>
<text x="45.8" y="65">keep</text>
<text x="51.3" y="65">LM5166</text>
<text x="59.8" y="65">enabled</text>
<text x="68.4" y="65">if</text>
<text x="26.7" y="67.1">PWR_EN goes</text>
<text x="40.9" y="67.1">low</text>
<text x="45.2" y="67.1">until</text>
<text x="50.6" y="67.1">SD card</text>
<text x="59.6" y="67.1">is</text>
<text x="62.4" y="67.1">finished</text>
<text x="71.1" y="67.1">writing.</text>
<text x="25.4" y="76.4">To further</text>
<text x="36.3" y="76.4">reduce</text>
<text x="43.8" y="76.4">the</text>
<text x="47.9" y="76.4">chance</text>
<text x="55.8" y="76.4">of</text>
<text x="58.9" y="76.4">corruption,</text>
<text x="25.4" y="78.5">SD card</text>
<text x="34.4" y="78.5">writes</text>
<text x="41.1" y="78.5">will</text>
<text x="45.6" y="78.5">only</text>
<text x="50.7" y="78.5">occur</text>
<text x="57.1" y="78.5">evey</text>
<text x="62.4" y="78.5">~10-15s.</text>
<text x="181.6" y="80.3">Boot</text>
<text x="181.6" y="82.3">during</text>
<text x="187.1" y="80.3">pin</text>
<text x="188.8" y="82.3">startup,</text>
<text x="191.1" y="80.3">has</text>
<text x="195.6" y="80.3">internal</text>
<text x="197.3" y="82.3">ESP32</text>
<text x="204.1" y="80.3">pullup.</text>
<text x="204.5" y="82.3">will</text>
<text x="208.9" y="82.3">enter</text>
<text x="211.8" y="80.3">If</text>
<text x="214.3" y="80.3">pulled</text>
<text x="214.9" y="82.3">bootloader</text>
<text x="221.4" y="80.3">low</text>
<text x="226.3" y="82.3">mode.</text>
<text x="177.8" y="87.4">RESET</text>
<text x="203.2" y="87.4">BOOTLOADER</text>
<text x="234.9" y="99.3">Pullups</text>
<text x="234.9" y="101.4">are</text>
<text x="239.1" y="101.4">covered</text>
<text x="243.2" y="99.3">required</text>
<text x="247.6" y="101.4">by</text>
<text x="250.9" y="101.4">boot</text>
<text x="252.2" y="99.3">on</text>
<text x="255.6" y="99.3">SD SPI</text>
<text x="256.3" y="101.4">strap</text>
<text x="262.3" y="101.4">pullups.</text>
<text x="263.5" y="99.3">lines,</text>
<text x="269.9" y="99.3">CS and</text>
<text x="278.1" y="99.3">MISO</text>
<text x="24.1" y="105.4">5V</text>
<text x="27.6" y="105.4">detect</text>
<text x="34.6" y="105.4">on</text>
<text x="38.1" y="105.4">GPIO3,</text>
<text x="45.6" y="105.4">ADC1_CH3.</text>
<text x="24.1" y="109.5">If</text>
<text x="24.1" y="111.5">do</text>
<text x="26.6" y="109.5">5V</text>
<text x="27.6" y="111.5">not</text>
<text x="30.1" y="109.5">rail</text>
<text x="31.8" y="111.5">write</text>
<text x="34.5" y="109.5">drops</text>
<text x="37.5" y="111.5">to</text>
<text x="40.5" y="111.5">SD card.</text>
<text x="40.9" y="109.5">below</text>
<text x="47.5" y="109.5">threshold,</text>
<text x="80" y="128.5">SD_CARD_WRITE =</text>
<text x="80" y="130.6">SD CARD write</text>
<text x="95.4" y="130.6">is</text>
<text x="98.2" y="130.6">in</text>
<text x="98.7" y="128.5">3V3</text>
<text x="101.2" y="130.6">progress</text>
<text x="103.4" y="128.5">when</text>
<text x="240" y="143.3">MICRO</text>
<text x="247.4" y="143.3">SD</text>
<text x="251.4" y="143.3">CARD</text>
<text x="222.2" y="147.6">SD Card</text>
<text x="222.2" y="149.6">light</text>
<text x="227.7" y="149.6">LED if</text>
<text x="231.4" y="147.6">detection</text>
<text x="234.8" y="149.6">SD Card</text>
<text x="241.4" y="147.6">switch,</text>
<text x="244" y="149.6">inserted.</text>
<text x="249.1" y="147.6">will</text>
<text x="22.9" y="150.9">NEOPIXEL</text>
<text x="182.9" y="156">Boot</text>
<text x="188.3" y="156">strapping</text>
<text x="198.4" y="156">pins</text>
<text x="271.8" y="190.2">Mark</text>
<text x="277.7" y="190.2">Belbin</text>
</g>
<g font-size="1.8" fill="#006464">
<text x="93.3" y="23.7">D15</text>
<text x="142.7" y="21.2">+5V</text>
<text x="147.6" y="28.8">100uF</text>
<text x="147.7" y="26.3">C71</text>
<text x="158.9" y="26.5">C72</text>
<text x="159" y="28.8">100uF</text>
<text x="170.4" y="26.5">C73</text>
<text x="170.5" y="28.8">100uF</text>
<text x="75.8" y="33.2">C59</text>
<text x="75.8" y="35.2">2.2uF</text>
<text x="77.5" y="41.5">TP61</text>
<text x="89.6" y="39">LM5166X</text>
<text x="92.6" y="36.4">U4</text>
<text x="110.5" y="41.5">L2</text>
<text x="113.7" y="41.5">150uH</text>
<text x="127" y="39">TP58</text>
<text x="138.9" y="36.4">+5V</text>
<text x="154.2" y="36.4">GND</text>
<text x="160.9" y="39">TPS62172DSG</text>
<text x="166.3" y="36.4">U5</text>
<text x="184.2" y="39">TP59</text>
<text x="188" y="41.5">L3</text>
<text x="191.5" y="41.5">3.3uH</text>
<text x="199.3" y="36.4">+3V3</text>
<text x="208.3" y="39">TP60</text>
<text x="56.5" y="44">D20</text>
<text x="71.6" y="42.8">GND</text>
<text x="86.9" y="44">VIN</text>
<text x="86.9" y="46.6">EN</text>
<text x="98.2" y="44">SW</text>
<text x="109.4" y="46.6">TP57</text>
<text x="127.6" y="47.9">R59</text>
<text x="137.8" y="47.9">R60</text>
<text x="149.8" y="46.6">C60</text>
<text x="160.3" y="44">VIN</text>
<text x="160.3" y="46.6">EN</text>
<text x="171.2" y="46.6">VOS</text>
<text x="172.1" y="44">SW</text>
<text x="208.5" y="47.2">C61</text>
<text x="217.8" y="46.6">R58</text>
<text x="231.4" y="46.8">C10</text>
<text x="242.9" y="46.8">C15</text>
<text x="254.3" y="46.8">C16</text>
<text x="77.7" y="51.7">1.5M</text>
<text x="78.1" y="49.1">R61</text>
<text x="86.9" y="51.7">PGOOD</text>
<text x="96.2" y="49.1">VOUT</text>
<text x="127" y="50">0.11R</text>
<text x="127.3" y="53.6">C62</text>
<text x="138.5" y="50.4">1k</text>
<text x="150.1" y="49.1">10uF</text>
<text x="172.4" y="49.1">FB</text>
<text x="198.2" y="51.7">100k</text>
<text x="198.7" y="49.1">R62</text>
<text x="208.5" y="49.1">22uF</text>
<text x="217.8" y="52.9">D16</text>
<text x="218.5" y="49.1">1k</text>
<text x="232.7" y="49.1">100uF</text>
<text x="244.1" y="49.1">100uF</text>
<text x="255.5" y="49.1">100uF</text>
<text x="56.5" y="55.5">D21</text>
<text x="86.9" y="59.3">RT</text>
<text x="86.9" y="54.2">HYS</text>
<text x="97.2" y="56.7">ILIM</text>
<text x="98.5" y="54.2">SS</text>
<text x="127.2" y="55.5">47uF</text>
<text x="137.2" y="54.3">D17</text>
<text x="137.3" y="56.2">GREEN</text>
<text x="145.3" y="56.7">GND</text>
<text x="160.3" y="54.2">PG</text>
<text x="166" y="58.2" transform="rotate(-90 166 58.2)">PAD</text>
<text x="168.5" y="58.2" transform="rotate(-90 168.5 58.2)">PGND</text>
<text x="171" y="58.2" transform="rotate(-90 171 58.2)">AGND</text>
<text x="178.3" y="55.5">GND</text>
<text x="203.7" y="58">GND</text>
<text x="217.8" y="55.5">GREEN</text>
<text x="231.4" y="58.2">C20</text>
<text x="242.9" y="58.2">C23</text>
<text x="254.3" y="58.2">C70</text>
<text x="74.2" y="64.4">GND</text>
<text x="92.3" y="60.5" transform="rotate(-90 92.3 60.5)">GND</text>
<text x="94.8" y="60.5" transform="rotate(-90 94.8 60.5)">PAD</text>
<text x="104.6" y="63.1">GND</text>
<text x="122.4" y="63.1">GND</text>
<text x="133.9" y="63.1">GND</text>
<text x="213.9" y="61.8">GND</text>
<text x="232.7" y="60.6">100uF</text>
<text x="244.1" y="60.6">100uF</text>
<text x="255.5" y="60.6">100uF</text>
<text x="90.7" y="70.7">GND</text>
<text x="165.6" y="68.2">GND</text>
<text x="260.9" y="70.7">GND</text>
<text x="158.6" y="78.3">+3V3</text>
<text x="95.1" y="84.7">+3V3</text>
<text x="126.9" y="87.2">U6</text>
<text x="163.2" y="84.7">R63</text>
<text x="163.3" y="87.2">10k</text>
<text x="172" y="86">SW2</text>
<text x="189.2" y="86">TP62</text>
<text x="196.1" y="86">SW3</text>
<text x="100.3" y="92.3">C63</text>
<text x="100.3" y="94.8">10uF</text>
<text x="110.5" y="92.3">C64</text>
<text x="110.5" y="94.8">10uF</text>
<text x="120.7" y="92.3">C65</text>
<text x="120.7" y="94.8">0.1uF</text>
<text x="163.7" y="92.3">C66</text>
<text x="164" y="94.8">1uF</text>
<text x="193" y="93.6">C5</text>
<text x="55.1" y="97.4">+5V</text>
<text x="95.8" y="99.9">GND</text>
<text x="105.9" y="99.9">GND</text>
<text x="116.1" y="99.9">GND</text>
<text x="159.3" y="99.9">GND</text>
<text x="179.6" y="97.4">GND</text>
<text x="193" y="96.1">0.1uF</text>
<text x="203.7" y="97.4">GND</text>
<text x="217.1" y="97.4">+3V3</text>
<text x="58.4" y="105">R83</text>
<text x="58.4" y="107.2">10k</text>
<text x="102.2" y="107.5">R46</text>
<text x="102.2" y="102.5">R64</text>
<text x="102.2" y="105">R66</text>
<text x="110.4" y="107.5">0R</text>
<text x="110.4" y="102.5">0R</text>
<text x="110.4" y="105">0R</text>
<text x="167" y="105">R43</text>
<text x="167.6" y="102.5">R5</text>
<text x="175.2" y="102.5">0R</text>
<text x="175.2" y="105">0R</text>
<text x="188.5" y="102.5">GND</text>
<text x="220.7" y="107.5">R71</text>
<text x="227.3" y="107.5">R72</text>
<text x="233.5" y="107.5">R81</text>
<text x="240.1" y="105">J9</text>
<text x="102.2" y="112.6">R69</text>
<text x="102.2" y="110.1">R67</text>
<text x="110.4" y="112.6">0R</text>
<text x="110.4" y="110.1">0R</text>
<text x="168.2" y="110.1">R68</text>
<text x="168.2" y="112.6">R70</text>
<text x="176.5" y="110.1">0R</text>
<text x="176.5" y="112.6">0R</text>
<text x="220.4" y="110.1">10k</text>
<text x="226.8" y="110.1">10k</text>
<text x="233.1" y="110.1">10k</text>
<text x="239.3" y="113.9">DAT2</text>
<text x="58.4" y="115.1">R76</text>
<text x="58.4" y="117.4">10k</text>
<text x="67.3" y="116.4">0.1uF</text>
<text x="67.3" y="114.6">C9</text>
<text x="102.2" y="117.7">R74</text>
<text x="102.2" y="115.2">R65</text>
<text x="110.4" y="117.7">0R</text>
<text x="110.4" y="115.2">0R</text>
<text x="168.2" y="115.2">R73</text>
<text x="176.5" y="115.2">0R</text>
<text x="209.4" y="115.2">+3V3</text>
<text x="239.3" y="116.4">DAT3/CD</text>
<text x="239.3" y="119">CMD</text>
<text x="55.1" y="124.1">GND</text>
<text x="62.7" y="124.1">GND</text>
<text x="102.2" y="121.5">R75</text>
<text x="102.2" y="124.1">R84</text>
<text x="110.4" y="121.5">0R</text>
<text x="110.6" y="124.1">1k</text>
<text x="204.5" y="122.8">C8</text>
<text x="204.5" y="125.3">0.1uF</text>
<text x="239.3" y="121.5">VDD</text>
<text x="239.3" y="124.1">CLK</text>
<text x="239.3" y="126.6">VSS</text>
<text x="239.3" y="129.1">DAT0</text>
<text x="239.3" y="131.7">DAT1</text>
<text x="210.1" y="132.9">GND</text>
<text x="224.1" y="137.2">GREEN</text>
<text x="239.3" y="134.2">DET_A</text>
<text x="239.3" y="136.8">DET_B</text>
<text x="267" y="136.8">SHIELD</text>
<text x="182.8" y="139.3">+3V3</text>
<text x="204.4" y="139.3">+3V3</text>
<text x="278.6" y="143.1">GND</text>
<text x="187.3" y="146.9">R77</text>
<text x="187.4" y="149.5">10k</text>
<text x="208.9" y="146.9">R78</text>
<text x="209" y="149.5">10k</text>
<text x="230.4" y="144.4">GND</text>
<text x="25.3" y="154.5">+3V3</text>
<text x="65.3" y="154.5">+5V</text>
<text x="93.2" y="154.5">+5V</text>
<text x="30.5" y="160.9">C67</text>
<text x="36.7" y="159.6">+3V3</text>
<text x="60.2" y="160.9">+5V</text>
<text x="69.9" y="160.9">C68</text>
<text x="97.8" y="160.9">C69</text>
<text x="128.3" y="159.6">ESP32-C3-MINI-1-N4</text>
<text x="30.5" y="163.4">0.1uF</text>
<text x="46" y="167.2">VCCA VCCB</text>
<text x="69.9" y="163.4">0.1uF</text>
<text x="83.1" y="162.2">+5V</text>
<text x="97.8" y="163.4">0.1uF</text>
<text x="117.3" y="163.4">GND</text>
<text x="158" y="163.4">GND</text>
<text x="25.9" y="169.8">GND</text>
<text x="54.2" y="171">OE</text>
<text x="65.3" y="169.8">GND</text>
<text x="86" y="173" transform="rotate(-90 86 173)">VDD</text>
<text x="87" y="168.5">D19</text>
<text x="93.2" y="169.8">GND</text>
<text x="46" y="178.7">GND</text>
<text x="46" y="174.9">A</text>
<text x="55.6" y="174.9">Y</text>
<text x="80.3" y="174.9">DIN</text>
<text x="84.8" y="174.9">DOUT</text>
<text x="86" y="178.8" transform="rotate(-90 86 178.8)">VSS</text>
<text x="38.6" y="185">GND</text>
<text x="72.1" y="180.3">TP63</text>
<text x="87" y="181.2">WS2812B</text>
<text x="97.7" y="180.3">TP64</text>
<text x="83.1" y="188.8">GND</text>
</g>
<g font-size="1.8" fill="#725600">
<text x="41.3" y="26.3">USB_VIN</text>
<text x="41.1" y="31.3">MCU_VIN</text>
<text x="36.7" y="46.6">MCU_PWR_EN</text>
<text x="72.3" y="103.7">MCU_SDA</text>
<text x="72.4" y="106.3">MCU_SCL</text>
<text x="75.9" y="113.9">PWM_OUT</text>
<text x="193.2" y="111.4">CHG_STAT2</text>
<text x="193.2" y="113.9">USB_D-</text>
<text x="74.4" y="116.4">CHG_STAT1</text>
<text x="193.2" y="116.4">USB_D+</text>
</g>
<g font-size="1.8" fill="#0f0f0f">
<text x="68.6" y="25.1">USB_VIN</text>
<text x="67.3" y="45.4">5V_EN</text>
<text x="177.8" y="42.8">3V3_SW</text>
<text x="153.7" y="53">PG</text>
<text x="36.8" y="56.8">SD_CARD_WRITE</text>
<text x="191.8" y="54.3">PG</text>
<text x="163.8" y="89.8">EN</text>
<text x="185.4" y="89.8">BOOT</text>
<text x="95.2" y="107.6">MISO</text>
<text x="114.3" y="102.5">GPIO0</text>
<text x="114.3" y="105.1">GPIO1</text>
<text x="114.3" y="107.6">GPIO2</text>
<text x="159.2" y="105.1">GPIO8</text>
<text x="159.2" y="102.5">GPIO7</text>
<text x="160" y="107.6">BOOT</text>
<text x="179.4" y="102.5">MOSI</text>
<text x="181.5" y="105.1">CS</text>
<text x="86.4" y="110.1">5V_DETECT</text>
<text x="114.3" y="112.7">GPIO4</text>
<text x="114.3" y="110.1">GPIO3</text>
<text x="158" y="110.1">GPIO10</text>
<text x="159.3" y="112.7">GPIO18</text>
<text x="182.9" y="112.7">USB_D-</text>
<text x="95.2" y="117.8">SCLK</text>
<text x="114.3" y="115.2">GPIO5</text>
<text x="114.3" y="117.8">GPIO6</text>
<text x="159.3" y="115.2">GPIO19</text>
<text x="182.9" y="115.2">USB_D+</text>
<text x="228.6" y="115.2">CS</text>
<text x="228.6" y="117.8">MOSI</text>
<text x="86.4" y="124.1">SD_CARD_WRITE R84</text>
<text x="86.4" y="121.6">RGB_DIN_ESP</text>
<text x="114.3" y="121.6">GPIO20</text>
<text x="114.3" y="124.1">GPIO21</text>
<text x="226.1" y="122.8">SCLK</text>
<text x="226.1" y="127.9">MISO</text>
<text x="176.5" y="152.1">GPIO8</text>
<text x="198.1" y="152.1">GPIO2</text>
<text x="29.2" y="173.6">RGB_DIN_ESP</text>
<text x="63.5" y="173.6">RGB_DIN</text>
</g>
<g font-size="1.8" fill="#840084">
<text x="93.4" y="28.8">40V</text>
<text x="147.8" y="31.4">10V</text>
<text x="159.1" y="31.3">10V</text>
<text x="170.5" y="31.3">10V</text>
<text x="75.8" y="37.2">100V</text>
<text x="56.6" y="49.1">30V</text>
<text x="149.9" y="51.7">16V</text>
<text x="208.5" y="51">10V</text>
<text x="232.8" y="51.7">6.3V</text>
<text x="244.2" y="51.7">6.3V</text>
<text x="255.6" y="51.7">6.3V</text>
<text x="127.3" y="57.5">10V</text>
<text x="56.6" y="60.6">30V</text>
<text x="232.8" y="63.2">6.3V</text>
<text x="244.2" y="63.2">6.3V</text>
<text x="255.6" y="63.2">6.3V</text>
<text x="100.3" y="97.4">16V</text>
<text x="110.5" y="97.4">16V</text>
<text x="120.7" y="97.4">50V</text>
<text x="163.9" y="97.4">16V</text>
<text x="193" y="98.7">50V</text>
<text x="67.3" y="118.5">50V</text>
<text x="204.5" y="127.9">50V</text>
<text x="30.5" y="166">50V</text>
<text x="69.9" y="166">50V</text>
<text x="97.8" y="166">50V</text>
</g>
<g font-size="1.8" fill="#a90000">
<text x="84.4" y="42.9">2</text>
<text x="84.4" y="45.5">7</text>
<text x="102.2" y="42.9">1</text>
<text x="158" y="42.9">2</text>
<text x="158" y="45.5">3</text>
<text x="175.8" y="45.5">6</text>
<text x="175.8" y="42.9">7</text>
<text x="84.4" y="50.5">6</text>
<text x="84.4" y="53.1">9</text>
<text x="102.2" y="53.1">4</text>
<text x="102.2" y="48">8</text>
<text x="158" y="53.1">8</text>
<text x="175.8" y="48">5</text>
<text x="84.4" y="58.2">5</text>
<text x="102.2" y="55.6">3</text>
<text x="91.2" y="63.5" transform="rotate(-90 91.2 63.5)">10</text>
<text x="93.7" y="63.5" transform="rotate(-90 93.7 63.5)">11</text>
<text x="164.8" y="60.4" transform="rotate(-90 164.8 60.4)">9</text>
<text x="167.4" y="60.4" transform="rotate(-90 167.4 60.4)">1</text>
<text x="169.9" y="60.4" transform="rotate(-90 169.9 60.4)">4</text>
<text x="236.1" y="112.8">1</text>
<text x="236.1" y="115.3">2</text>
<text x="236.1" y="117.9">3</text>
<text x="236.1" y="120.4">4</text>
<text x="236.1" y="122.9">5</text>
<text x="236.1" y="125.5">6</text>
<text x="236.1" y="128">7</text>
<text x="236.1" y="130.6">8</text>
<text x="235.5" y="133.1">10</text>
<text x="236.1" y="135.6">9</text>
<text x="274.9" y="135.6">11</text>
<text x="43.7" y="166.1">1</text>
<text x="57.7" y="166.1">6</text>
<text x="43.7" y="173.7">3</text>
<text x="57.7" y="173.7">4</text>
<text x="57.7" y="169.9">5</text>
<text x="78" y="173.7">4</text>
<text x="84.8" y="168.3" transform="rotate(-90 84.8 168.3)">1</text>
<text x="90.7" y="173.7">2</text>
<text x="43.7" y="177.5">2</text>
<text x="84.8" y="181" transform="rotate(-90 84.8 181)">3</text>
</g>
<g font-size="1.8" fill="#009600">
<text x="104.1" y="42.8">5V_SW</text>
<text x="93" y="173.6">RGB_DOUT</text>
</g>
<g font-size="1.4" fill="#a90000">
<text x="123.8" y="89.9">3</text>
<text x="154.3" y="89.9">8</text>
<text x="123.4" y="102.6">12</text>
<text x="123.4" y="105.2">13</text>
<text x="123.8" y="107.7">5</text>
<text x="153.8" y="102.6">21</text>
<text x="153.8" y="105.2">22</text>
<text x="153.8" y="107.7">23</text>
<text x="123.4" y="112.8">18</text>
<text x="123.8" y="110.2">6</text>
<text x="153.8" y="110.2">16</text>
<text x="153.8" y="112.8">26</text>
<text x="123.4" y="115.3">19</text>
<text x="123.4" y="117.9">20</text>
<text x="153.8" y="115.3">27</text>
<text x="123.4" y="121.7">30</text>
<text x="123.4" y="124.2">31</text>
<text x="123.4" y="129.3">43</text>
<text x="123.4" y="131.8">44</text>
<text x="154.3" y="129.3">1</text>
<text x="154.3" y="131.8">2</text>
<text x="123.4" y="134.4">45</text>
<text x="123.4" y="136.9">46</text>
<text x="153.8" y="134.4">11</text>
<text x="153.8" y="136.9">14</text>
<text x="123.4" y="139.4">47</text>
<text x="123.4" y="142">48</text>
<text x="153.8" y="139.4">36</text>
<text x="153.8" y="142">37</text>
<text x="123.4" y="147.1">50</text>
<text x="123.4" y="149.6">51</text>
<text x="123.4" y="144.5">49</text>
<text x="153.8" y="144.5">38</text>
<text x="153.8" y="147.1">39</text>
<text x="153.8" y="149.6">40</text>
<text x="123.4" y="152.1">52</text>
<text x="123.4" y="154.7">53</text>
<text x="153.8" y="152.1">41</text>
<text x="153.8" y="154.7">42</text>
</g>
<g font-size="1.4" fill="#006464">
<text x="128" y="90.9">3V3</text>
<text x="149.1" y="90.9">EN</text>
<text x="128" y="103.6">IO0</text>
<text x="128" y="106.1">IO1</text>
<text x="148.6" y="103.6">IO7</text>
<text x="148.6" y="106.1">IO8</text>
<text x="128" y="113.8">IO4</text>
<text x="128" y="108.7">IO2</text>
<text x="128" y="111.2">IO3</text>
<text x="140.5" y="113.8">IO18/USB_D-</text>
<text x="147.6" y="111.2">IO10</text>
<text x="148.6" y="108.7">IO9</text>
<text x="128" y="116.3">IO5</text>
<text x="128" y="118.8">IO6</text>
<text x="140.5" y="116.3">IO19/USB_D+</text>
<text x="128" y="122.7">RXD0</text>
<text x="128" y="125.2">TXD0</text>
<text x="128" y="130.3">GND</text>
<text x="148" y="130.3">GND</text>
<text x="128" y="132.8">GND</text>
<text x="128" y="135.4">GND</text>
<text x="128" y="137.9">GND</text>
<text x="148" y="135.4">GND</text>
<text x="148" y="137.9">GND</text>
<text x="148" y="132.8">GND</text>
<text x="128" y="140.4">GND</text>
<text x="128" y="143">GND</text>
<text x="148" y="140.4">GND</text>
<text x="148" y="143">GND</text>
<text x="128" y="148.1">GND</text>
<text x="128" y="145.5">GND_EP</text>
<text x="148" y="145.5">GND</text>
<text x="148" y="148.1">GND</text>
<text x="128" y="150.6">GND</text>
<text x="128" y="153.1">GND</text>
<text x="128" y="155.7">GND</text>
<text x="148" y="150.6">GND</text>
<text x="148" y="153.1">GND</text>
<text x="148" y="155.7">GND</text>
</g>
<text font-size="1.1" fill="#840000" x="86.1" y="178.8">RGB</text>
</svg>
